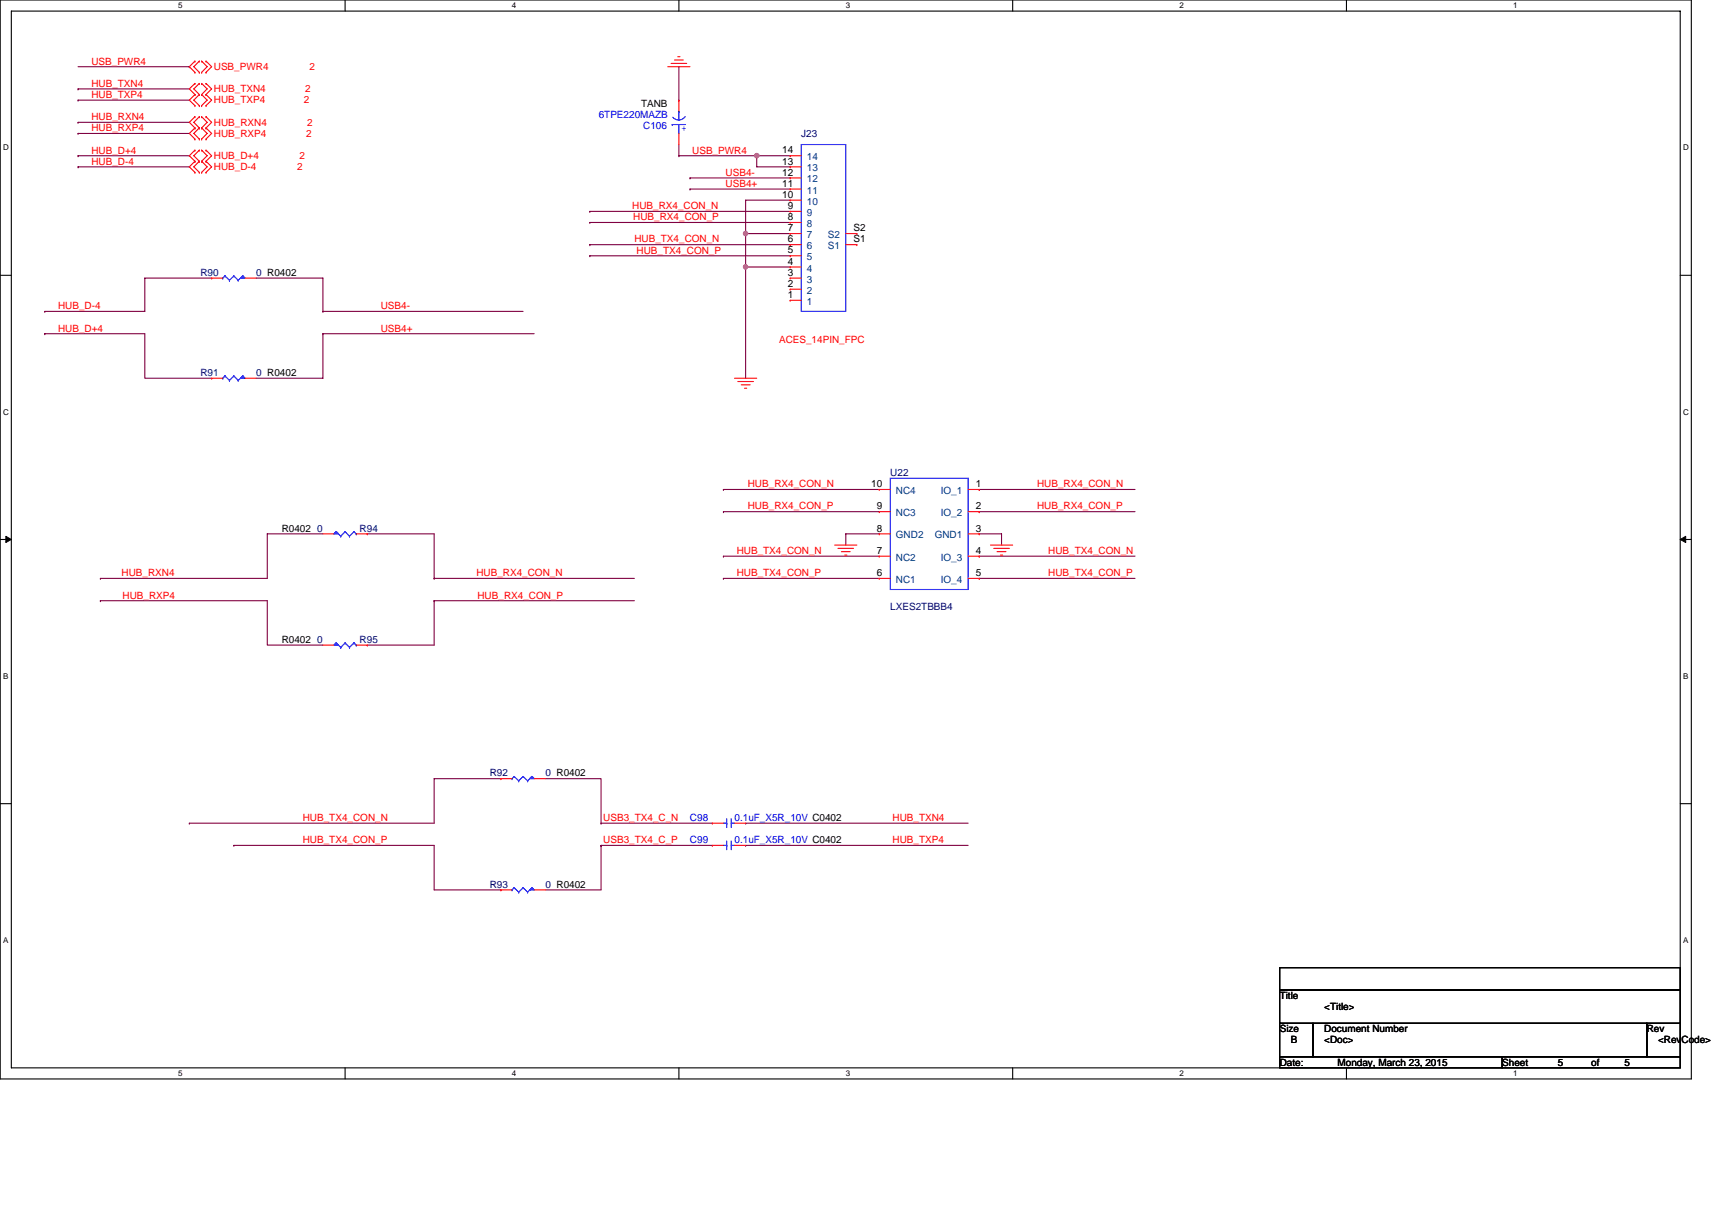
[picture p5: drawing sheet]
<svg xmlns="http://www.w3.org/2000/svg" width="297mm" height="210mm" viewBox="0 0 297 210" stroke-linecap="round" stroke-linejoin="round" font-family="sans-serif">
<path d="M0 0h293.5v187.2h-293.5zM2 1.9h289.5v183.4h-289.5z" fill="none" stroke="#000" stroke-width=".19"/>
<g fill="#fff">
<path d="M30.9 .2h.8v1.6h-.8z"/>
<path d="M30.9 185.5h.8v1.6h-.8z"/>
</g>
<path d="M59.9 0v1.9M59.9 185.3v1.9" fill="none" stroke="#000" stroke-width=".19"/>
<g fill="#fff">
<path d="M88.8 .2h.8v1.6h-.8z"/>
<path d="M88.8 185.5h.8v1.6h-.8z"/>
</g>
<path d="M117.8 0v1.9M117.8 185.3v1.9" fill="none" stroke="#000" stroke-width=".19"/>
<g fill="#fff">
<path d="M146.7 .2h.8v1.6h-.8z"/>
<path d="M146.7 185.5h.8v1.6h-.8z"/>
</g>
<path d="M175.7 0v1.9M175.7 185.3v1.9" fill="none" stroke="#000" stroke-width=".19"/>
<g fill="#fff">
<path d="M204.7 .2h.7v1.6h-.7z"/>
<path d="M204.7 185.5h.7v1.6h-.7z"/>
</g>
<path d="M233.6 0v1.9M233.6 185.3v1.9" fill="none" stroke="#000" stroke-width=".19"/>
<g fill="#fff">
<path d="M262.6 .2h.7v1.6h-.7z"/>
<path d="M262.6 185.5h.7v1.6h-.7z"/>
<path d="M.5 24.8h1v1.6h-1z"/>
<path d="M292 24.8h1v1.6h-1z"/>
<path d="M.5 70.7h1v1.5h-1z"/>
<path d="M292 70.7h1v1.5h-1z"/>
</g>
<path d="M0 47.8h2M291.5 47.8h2" fill="none" stroke="#000" stroke-width=".19"/>
<g fill="#fff">
<path d="M.5 116.5h.9v1.6h-.9z"/>
<path d="M292 116.5h.9v1.6h-.9z"/>
</g>
<path d="M0 93.6h2M291.5 93.6h2" fill="none" stroke="#000" stroke-width=".19"/>
<path d="M1 93.1l1 .5-1 .5zM291.5 93.6l1-.5v1z" fill="#000" stroke="#000" stroke-width=".17"/>
<g fill="#fff">
<path d="M.5 162.4h.9v1.5h-.9z"/>
<path d="M292 162.4h.9v1.5h-.9z"/>
</g>
<path d="M0 139.5h2M291.5 139.5h2M222 167.9h69.5v3.9h-69.5zM222 171.8h69.5v5.8h-69.5zM222 177.6h5.8v5.8h-5.8zM227.8 177.6h57.9v5.8h-57.9zM285.7 177.6h5.8v5.8h-5.8zM222 183.4h38.6v1.9h-38.6zM260.6 183.4h30.9v1.9h-30.9z" fill="none" stroke="#000" stroke-width=".19"/>
<g fill="none" stroke="#800040" stroke-width=".19">
<path d="M13.5 15.4h.1M13.5 17.4h.1M13.5 11.6h19.3M13.5 15.4h19.3M13.5 17.4h19.3M32.8 11.6h.1M117.8 11.6v5.8M13.5 21.2h.1M13.5 23.2h.1M13.5 27h.1M13.5 29h.1M13.5 21.2h19.3"/>
<path d="M13.5 23.2h19.3M13.5 27h19.3M13.5 29h19.3M102.3 36.7h.1M102.3 38.6h.1M102.3 36.7h34.8M102.3 38.6h34.8M117.8 25.1v1.9M117.8 27h.1M117.8 27h19.3M119.7 30.9h.1M119.7 32.8h.1"/>
<path d="M119.7 30.9h17.4M119.7 32.8h17.4M131.3 27h.1M131.3 27v2h5.8M137.1 34.7h-7.7v5.8M7.8 57.9h.1M7.8 57.9h17.3v7.7h11.6M7.8 54h.1M36.7 48.3h-11.6v5.7h-17.3M44.4 48.3h11.6v5.7M56 54h.1M56 57.9h.1"/>
<path d="M56 57.9v7.7h-11.6M56 54h34.8M56 57.9h36.7M102.3 44.4h.1M102.3 42.5h.1M102.3 44.4h34.8M102.3 42.5h34.8M129.4 40.5h7.7M129.4 46.3h.1M129.4 40.5v5.8h7.7M129.4 40.5h.1M129.4 46.3v19.3"/>
<path d="M56 92.6h-9.6v7.8h-29M63.7 92.6h11.6v7.8M125.5 84.9h.1M125.5 88.8h.1M125.5 96.5h.1M125.5 84.9h27M125.5 88.8h27M125.5 96.5h27M152.5 92.6h-5.8v2M169.9 92.6h3.9v2M169.9 84.9h.1M169.9 88.8h.1"/>
<path d="M169.9 96.5h.1M169.9 84.9h27M169.9 88.8h27M169.9 96.5h27M17.4 104.2h29v7.8h9.6M17.4 104.2h.1M17.4 100.4h.1M75.3 100.4h.1M75.3 104.2v7.8h-11.6M75.3 104.2h.1M75.3 100.4h34.8M75.3 104.2h34.8"/>
<path d="M125.5 100.4h.1M125.5 100.4h27M169.9 100.4h.1M169.9 100.4h27M86.9 135.1h-11.6v7.8h-42.5M94.6 135.1h9.7v7.8M32.8 142.9h.1M40.6 146.7h34.7v7.7h11.6M40.6 146.7h.1M104.3 142.9h.1M104.3 146.7h19.3M104.3 146.7h.1"/>
<path d="M104.3 146.7v7.7h-9.7M104.3 142.9h19.3M129.4 142.9h.1M129.4 146.7h.1M129.4 142.9h38.6M129.4 146.7h38.6"/>
</g>
<g fill="#f0f" stroke="#f0f" stroke-width=".19">
<circle cx="131.3" cy="27" r=".38"/>
<circle cx="129.3" cy="46.3" r=".38"/>
<circle cx="129.4" cy="40.5" r=".38"/>
</g>
<g fill="none" stroke="#f00" stroke-width=".19">
<path d="M33.8 14.5h.1M33.8 16.4h.1M33.8 18.3h.1M33.8 10.6h.1M33.8 12.6h.1M33.8 14.5l-1 .9 1 1M33.8 16.4l-1 1 1 .9M33.8 10.6l-1 1 1 1M34.6 16.4h.1M34.6 14.5h.1M34.6 18.3h.1M34.6 12.6h.1"/>
<path d="M34.6 10.6h.1M34.6 14.5l-1 .9 1 1M34.6 16.4l-1 1 1 .9M34.6 10.6l-1 1 1 1M35 16.4h.1M35 14.5h.1M35 18.3h.1M35 12.6h.1M35 10.6h.1M35 14.5l.9 .9-.9 1M35 16.4l.9 1-.9 .9M35 10.6l.9 1-.9 1"/>
<path d="M35.7 14.5h.1M35.7 16.4h.1M35.7 18.3h.1M35.7 10.6h.1M35.7 12.6h.1M35.7 14.5l1 .9-1 1M35.7 16.4l1 1-1 .9M35.7 10.6l1 1-1 1M115.9 11.6h3.8M116.4 11h2.7M117 10.4h1.6M117.6 9.8h.4"/>
<path d="M117.8 17.4h.1M117.8 17.4v1.9M33.8 20.3h.1M33.8 22.2h.1M33.8 24.1h.1M33.8 26.1h.1M33.8 28h.1M33.8 29.9h.1M33.8 20.3l-1 .9 1 1M33.8 22.2l-1 1 1 .9M33.8 26.1l-1 .9 1 1M33.8 28l-1 1 1 .9"/>
<path d="M34.6 22.2h.1M34.6 20.3h.1M34.6 24.1h.1M34.6 28h.1M34.6 26.1h.1M34.6 29.9h.1M34.6 20.3l-1 .9 1 1M34.6 22.2l-1 1 1 .9M34.6 26.1l-1 .9 1 1M34.6 28l-1 1 1 .9M35 22.2h.1M35 20.3h.1"/>
<path d="M35 24.1h.1M35 28h.1M35 26.1h.1M35 29.9h.1M35 20.3l.9 .9-.9 1M35 22.2l.9 1-.9 .9M35 26.1l.9 .9-.9 1M35 28l.9 1-.9 .9M35.7 20.3h.1M35.7 22.2h.1M35.7 24.1h.1M35.7 26.1h.1"/>
<path d="M35.7 28h.1M35.7 29.9h.1M35.7 20.3l1 .9-1 1M35.7 26.1l1 .9-1 1M35.7 22.2l1 1-1 .9M35.7 28l1 1-1 .9M117.8 23.2v1.9M137.1 38.6h.1M137.1 36.7h.1M137.1 34.7h.1M137.1 32.8h.1M137.1 30.9h.1"/>
<path d="M137.1 29h.1M137.1 27h.1M137.1 38.6h1.9M137.1 36.7h1.9M137.1 34.7h1.9M137.1 32.8h1.9M137.1 30.9h1.9M137.1 29h1.9M137.1 27h1.9M36.7 48.3h.1M36.7 48.3h1.9M42.5 48.3h1.9"/>
<path d="M137.1 52.1h.1M137.1 50.2h.1M137.1 48.3h.1M137.1 46.3h.1M137.1 44.4h.1M137.1 42.5h.1M137.1 40.5h.1M137.1 48.3h1.9M137.1 52.1h1.9M137.1 50.2h1.9M137.1 46.3h1.9M137.1 44.4h1.9"/>
<path d="M137.1 42.5h1.9M137.1 40.5h1.9M146.7 42.5h2M146.7 40.5h2M148.7 42.5h.1M148.7 40.5h.1M36.7 65.6h.1M36.7 65.6h1.9M42.5 65.6h1.9M127.4 65.6h3.9M128 66.2h2.7M128.6 66.8h1.6"/>
<path d="M129.2 67.4h.4M56 92.6h2M61.8 92.6h1.9M63.7 92.6h.1M144.8 94.6h3.9M145.4 95.2h2.7M146 95.7h1.5M146.6 96.3h.3M152.5 96.5h.1M152.5 92.6h.1M152.5 88.8h.1M152.5 84.9h.1"/>
<path d="M152.5 92.6h2M152.5 96.5h2M152.5 84.9h2M152.5 88.8h2M168 92.6h1.9M168 96.5h1.9M168 84.9h1.9M168 88.8h1.9M169.9 84.9h.1M169.9 88.8h.1M169.9 96.5h.1M169.9 92.6h.1"/>
<path d="M171.8 94.6h3.9M172.4 95.2h2.7M173 95.7h1.5M173.6 96.3h.4M56 112h2M61.8 112h1.9M63.7 112h.1M152.5 100.4h.1M152.5 100.4h2M168 100.4h1.9M169.9 100.4h.1M86.9 135.1h.1"/>
<path d="M86.9 135.1h1.9M92.7 135.1h1.9M86.9 154.4h.1M86.9 154.4h1.9M92.7 154.4h1.9M123.6 146.7h.1M123.6 142.9h.1M123.6 146.7h1.9M123.6 142.9h1.9M127.4 146.7h2M127.4 142.9h2"/>
</g>
<g fill="none" stroke="#00f" stroke-width=".19">
<path d="M117.8 19.3h.1M117.8 19.3v1.5M116.6 21.6h.1M116.6 21.6h2.4M117.8 21.6v1.6M118.9 20.2a1.34 1.34 0 0 1-2.2 .1M139 25.1h7.7v28.9h-7.7zM38.6 48.3h.1M39 47.9h.1M39 47.9l.8 .7M39 47.9l-.4 .4M39.8 48.6h.1"/>
<path d="M40.6 47.9h.1M40.6 47.9l.7 .7M40.6 47.9l-.8 .7M41.3 48.6h.1M42.1 47.9h.1M42.1 47.9l.4 .4M42.1 47.9l-.8 .7M38.6 65.6h.1M39 65.2h.1M39 65.2l.8 .8M39 65.2l-.4 .4M39.8 66h.1"/>
<path d="M40.6 65.2h.1M40.6 65.2l.7 .8M40.6 65.2l-.8 .8M41.3 66h.1M42.1 65.2h.1M42.1 65.2l.4 .4M42.1 65.2l-.8 .8M58.3 92.3h.1M58.3 92.3l-.3 .3M58.3 92.3l.8 .7M59.1 93h.1M59.9 92.3h.1"/>
<path d="M59.9 92.3l-.8 .7M59.9 92.3l.7 .7M60.6 93h.1M61.4 92.3h.1M61.4 92.3l-.8 .7M61.4 92.3l.4 .3M61.8 92.6h.1M154.5 83h13.5v19.3h-13.5zM58.3 111.6h.1M58.3 111.6l-.3 .4M58.3 111.6l.8 .8M59.1 112.4h.1"/>
<path d="M59.9 111.6h.1M59.9 111.6l-.8 .8M59.9 111.6l.7 .8M60.6 112.4h.1M61.4 111.6h.1M61.4 111.6l-.8 .8M61.4 111.6l.4 .4M61.8 112h.1M88.8 135.1h.1M89.2 134.7h.1M89.2 134.7l.8 .8M89.2 134.7l-.4 .4"/>
<path d="M90 135.5h.1M90.8 134.7h.1M90.8 134.7l.7 .8M90.8 134.7l-.8 .8M91.5 135.5h.1M92.3 134.7h.1M92.3 134.7l.4 .4M92.3 134.7l-.8 .8M88.8 154.4h.1M89.2 154.1h.1M89.2 154.1l.8 .7M89.2 154.1l-.4 .3"/>
<path d="M90 154.8h.1M90.8 154.1h.1M90.8 154.1l.7 .7M90.8 154.1l-.8 .7M91.5 154.8h.1M92.3 154.1h.1M92.3 154.1l.4 .3M92.3 154.1l-.8 .7M125.5 146.7h.6M125.5 142.9h.6M126.1 145.9v1.6M126.1 146.7h.1"/>
<path d="M126.1 142.1v1.5M126.1 142.9h.1M126.9 146.7h.5M126.9 145.9v1.6M126.9 142.9h.5M126.9 142.1v1.5"/>
</g>
<g fill="#00f" stroke="#00f" stroke-width=".19">
<path d="M41.7 48.3l.4-.4 .4 .4h-.8l.4-.4z" fill-rule="evenodd"/>
<path d="M42.1 65.2l.4 .4h-.8z" fill-rule="evenodd"/>
<path d="M58 92.6l.3-.3 .4 .3-.4-.3 .4 .3z" fill-rule="evenodd"/>
<path d="M92.3 134.7l.4 .4h-.8z" fill-rule="evenodd"/>
<path d="M58 112l.3-.4 .4 .4-.4-.4 .4 .4z" fill-rule="evenodd"/>
<path d="M92.3 154.1l.4 .3h-.8z" fill-rule="evenodd"/>
</g>
<g font-size="1.7" fill="#f00">
<text x="15.9" y="11.2">USB_PWR4</text>
<text x="15.9" y="15">HUB_TXN4</text>
<text x="15.9" y="17">HUB_TXP4</text>
<text x="37.1" y="16">HUB_TXN4</text>
<text x="37.1" y="17.9">HUB_TXP4</text>
<text x="37.1" y="12.1">USB_PWR4</text>
<text x="52.7" y="17.9">2</text>
<text x="52.9" y="16">2</text>
<text x="53.7" y="12.1">2</text>
<text x="15.9" y="20.8">HUB_RXN4</text>
<text x="15.9" y="22.8">HUB_RXP4</text>
<text x="37.1" y="21.8">HUB_RXN4</text>
<text x="37.1" y="23.7">HUB_RXP4</text>
<text x="53.1" y="23.7">2</text>
<text x="53.3" y="21.8">2</text>
<text x="15.9" y="26.6">HUB_D+4</text>
<text x="15.9" y="28.6">HUB_D-4</text>
<text x="37.1" y="27.6">HUB_D+4</text>
<text x="37.1" y="29.5">HUB_D-4</text>
<text x="51.6" y="29.5">2</text>
<text x="52" y="27.6">2</text>
<text x="120.1" y="26.6">USB_PWR4</text>
<text x="125.9" y="30.5">USB4-</text>
<text x="125.9" y="32.4">USB4+</text>
<text x="109.7" y="36.3">HUB_RX4_CON_N</text>
<text x="109.9" y="38.2">HUB_RX4_CON_P</text>
<text x="110.1" y="42.1">HUB_TX4_CON_N</text>
<text x="110.4" y="44">HUB_TX4_CON_P</text>
<text x="10.1" y="53.7">HUB_D-4</text>
<text x="66.1" y="53.7">USB4-</text>
<text x="10.1" y="57.5">HUB_D+4</text>
<text x="66.1" y="57.5">USB4+</text>
<text x="135.2" y="59.5">ACES_14PIN_FPC</text>
<text x="129.7" y="84.6">HUB_RX4_CON_N</text>
<text x="129.7" y="88.4">HUB_RX4_CON_P</text>
<text x="179.9" y="84.6">HUB_RX4_CON_N</text>
<text x="179.9" y="88.4">HUB_RX4_CON_P</text>
<text x="21.1" y="100">HUB_RXN4</text>
<text x="82.7" y="100">HUB_RX4_CON_N</text>
<text x="127.8" y="96.1">HUB_TX4_CON_N</text>
<text x="127.8" y="100">HUB_TX4_CON_P</text>
<text x="181.9" y="96.1">HUB_TX4_CON_N</text>
<text x="181.9" y="100">HUB_TX4_CON_P</text>
<text x="21.3" y="103.9">HUB_RXP4</text>
<text x="82.8" y="103.9">HUB_RX4_CON_P</text>
<text x="52.5" y="142.5">HUB_TX4_CON_N</text>
<text x="104.7" y="142.5">USB3_TX4_C_N</text>
<text x="154.9" y="142.5">HUB_TXN4</text>
<text x="52.5" y="146.3">HUB_TX4_CON_P</text>
<text x="104.7" y="146.3">USB3_TX4_C_P</text>
<text x="154.9" y="146.3">HUB_TXP4</text>
</g>
<g font-size="1.7" fill="#00f">
<text x="103.9" y="20.5">6TPE220MAZB</text>
<text x="111.6" y="22.4">C106</text>
<text x="119.1" y="21.9" transform="rotate(180 119.1 21.9)">+</text>
<text x="119.7" y="142.5">C98</text>
<text x="127.4" y="142.5">0.1uF_X5R_10V C0402</text>
<text x="119.7" y="146.3">C99</text>
<text x="127.4" y="146.3">0.1uF_X5R_10V C0402</text>
</g>
<g font-size="1.7">
<text x="111.2" y="18.5">TANB</text>
<text x="135.7" y="28.6">13</text>
<text x="135.7" y="26.6">14</text>
<text x="135.7" y="34.3">10</text>
<text x="135.7" y="32.4">11</text>
<text x="135.7" y="30.5">12</text>
<text x="136.7" y="40.1">7</text>
<text x="136.7" y="38.2">8</text>
<text x="136.7" y="36.3">9</text>
<text x="148.1" y="40.1">S2</text>
<text x="136.7" y="47.9">3</text>
<text x="136.7" y="45.9">4</text>
<text x="136.7" y="44">5</text>
<text x="136.7" y="42.1">6</text>
<text x="148.1" y="42.1">S1</text>
<text x="136.7" y="51.7">1</text>
<text x="136.7" y="49.8">2</text>
<text x="151.2" y="84.5">10</text>
<text x="152.1" y="88.4">9</text>
<text x="169.3" y="84.5">1</text>
<text x="169.3" y="88.4">2</text>
<text x="48.9" y="92.3">R0402</text>
<text x="152.1" y="92.2">8</text>
<text x="169.3" y="92.2">3</text>
<text x="152.1" y="96.1">7</text>
<text x="152.1" y="100">6</text>
<text x="169.3" y="96.1">4</text>
<text x="169.3" y="100">5</text>
<text x="48.9" y="111.6">R0402</text>
<text x="222" y="173.4">Title</text>
<text x="222" y="179.1">Size</text>
<text x="229.8" y="179.1">Document Number</text>
<text x="229.8" y="175.3">&lt;Title&gt;</text>
<text x="285.7" y="179.1">Rev</text>
<text x="222" y="184.9">Date:</text>
<text x="224" y="181.1">B</text>
<text x="229.8" y="181.1">&lt;Doc&gt;</text>
<text x="232.1" y="184.9">Monday, March 23, 2015</text>
<text x="260.6" y="184.9">Sheet</text>
<text x="270.3" y="184.9">5</text>
<text x="276.1" y="184.9">of</text>
<text x="281.9" y="184.9">5</text>
<text x="287.7" y="181.1">&lt;RevCode&gt;</text>
</g>
<g font-size="1.7" fill="#000080">
<text x="139" y="23.7">J23</text>
<text x="34.8" y="47.9">R90</text>
<text x="44.4" y="47.9">0 R0402</text>
<text x="34.8" y="65.2">R91</text>
<text x="44.4" y="65.2">0 R0402</text>
<text x="154.5" y="82.6">U22</text>
<text x="55.1" y="92.3">0</text>
<text x="62.4" y="92.3">R94</text>
<text x="154.5" y="105.8">LXES2TBBB4</text>
<text x="55.1" y="111.6">0</text>
<text x="62.4" y="111.6">R95</text>
<text x="85" y="134.7">R92</text>
<text x="94.6" y="134.7">0 R0402</text>
<text x="85" y="154.1">R93</text>
<text x="94.6" y="154.1">0 R0402</text>
</g>
<g font-size="1.7" fill="#004080">
<text x="140" y="29.7">13</text>
<text x="140" y="27.8">14</text>
<text x="140" y="35.5">10</text>
<text x="140" y="33.6">11</text>
<text x="140" y="31.7">12</text>
<text x="140" y="41.3">7</text>
<text x="140" y="39.4">8</text>
<text x="140" y="37.5">9</text>
<text x="143.6" y="41.3">S2</text>
<text x="140" y="47.1">4</text>
<text x="140" y="45.2">5</text>
<text x="140" y="43.2">6</text>
<text x="143.6" y="43.2">S1</text>
<text x="140" y="52.9">1</text>
<text x="140" y="51">2</text>
<text x="140" y="49">3</text>
<text x="155.4" y="89.6">NC3</text>
<text x="155.4" y="85.7">NC4</text>
<text x="163.2" y="85.7">IO_1</text>
<text x="163.2" y="89.6">IO_2</text>
<text x="155.4" y="93.4">GND2</text>
<text x="162.2" y="93.4">GND1</text>
<text x="155.4" y="97.3">NC2</text>
<text x="155.4" y="101.2">NC1</text>
<text x="163.2" y="97.3">IO_3</text>
<text x="163.2" y="101.2">IO_4</text>
</g>
<g font-size="1.4">
<text x="30.9" y="1.5">5</text>
<text x="88.8" y="1.5">4</text>
<text x="146.7" y="1.5">3</text>
<text x="204.7" y="1.5">2</text>
<text x="262.6" y="1.5">1</text>
<text x=".5" y="26.1">D</text>
<text x="292" y="26.1">D</text>
<text x=".5" y="71.9">C</text>
<text x="292" y="71.9">C</text>
<text x=".5" y="117.8">B</text>
<text x="292" y="117.8">B</text>
<text x=".5" y="163.6">A</text>
<text x="292" y="163.6">A</text>
<text x="30.9" y="186.8">5</text>
<text x="88.8" y="186.8">4</text>
<text x="146.7" y="186.8">3</text>
<text x="204.7" y="186.8">2</text>
<text x="262.6" y="186.8">1</text>
</g>
</svg>
